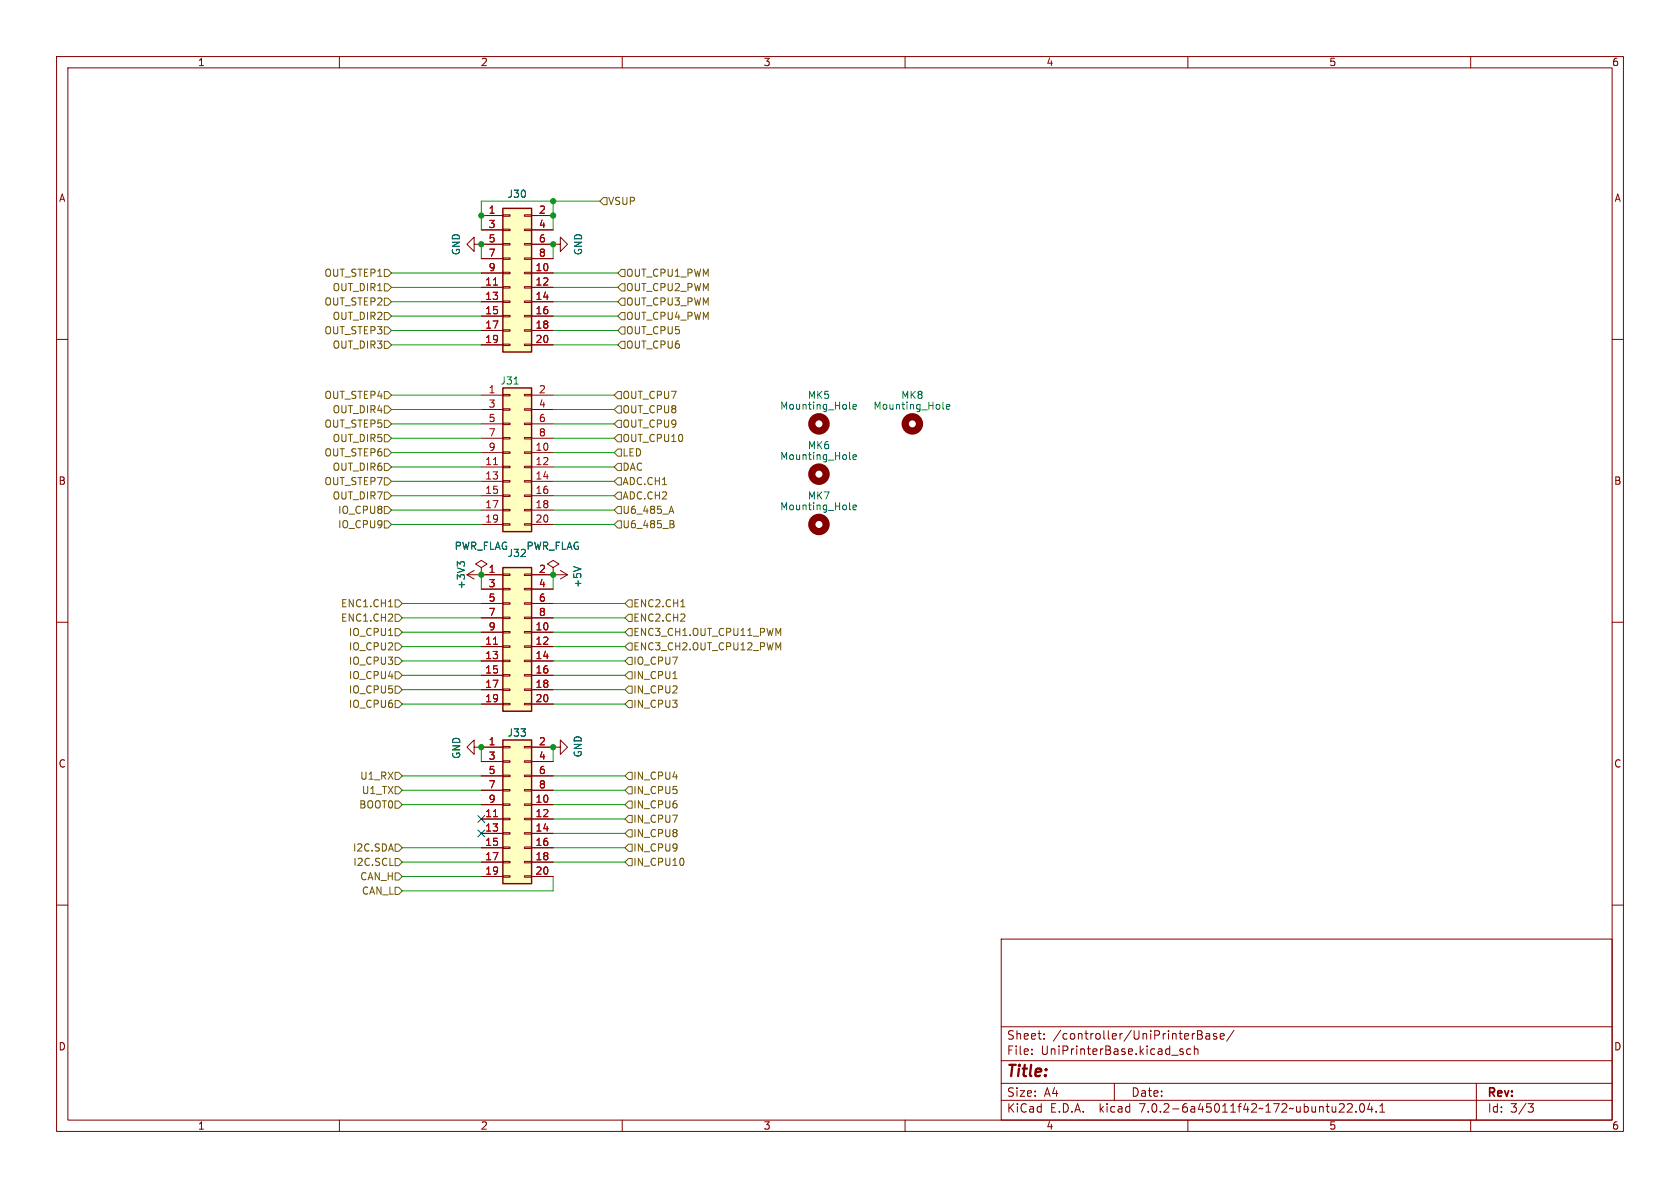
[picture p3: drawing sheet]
<svg xmlns="http://www.w3.org/2000/svg" width="297mm" height="210mm" viewBox="0 0 297 210" stroke-linecap="round" stroke-linejoin="round" font-family="sans-serif">
<g fill="none" stroke="#840000" stroke-width=".18">
<path d="M10 10h277v190h-277zM12 12h273v186h-273zM60 10v2M110 10v2M160 10v2M210 10v2M260 10v2M85.1 38.1h3.8M88.9 38h1.3v.2h-1.3zM92.7 38h1.3v.2h-1.3zM94 38.1h3.8M10 60h2"/>
<path d="M83.8 43.2v-1.3l-1.3 1.3 1.3 1.3v-1.3h5.1M85.1 48.3h3.8M85.1 50.8h3.8M85.1 53.3h3.8M85.1 55.9h3.8M85.1 58.4h3.8M85.1 40.6h3.8M85.1 45.7h3.8M88.9 58.3h1.3v.2h-1.3zM88.9 55.8h1.3v.2h-1.3zM88.9 53.2h1.3v.3h-1.3zM88.9 50.7h1.3v.2h-1.3z"/>
<path d="M88.9 48.1h1.3v.3h-1.3zM88.9 45.6h1.3v.2h-1.3zM88.9 43.1h1.3v.2h-1.3zM88.9 40.5h1.3v.3h-1.3zM92.7 58.3h1.3v.2h-1.3zM92.7 55.8h1.3v.2h-1.3zM92.7 53.2h1.3v.3h-1.3zM92.7 50.7h1.3v.2h-1.3zM92.7 48.1h1.3v.3h-1.3zM92.7 45.6h1.3v.2h-1.3zM92.7 43.1h1.3v.2h-1.3zM92.7 40.5h1.3v.3h-1.3z"/>
<path d="M94 43.2h5.1v-1.3l1.2 1.3-1.2 1.3v-1.3M94 48.3h3.8M94 50.8h3.8M94 53.3h3.8M94 55.9h3.8M94 58.4h3.8M94 40.6h3.8M94 45.7h3.8M285 60h2M85.1 69.9h3.8M85.1 72.4h3.8M85.1 74.9h3.8"/>
<path d="M85.1 77.5h3.8M85.1 61h3.8M88.9 79.9h1.3v.2h-1.3zM88.9 77.3h1.3v.3h-1.3zM88.9 74.8h1.3v.3h-1.3zM88.9 72.3h1.3v.2h-1.3zM88.9 69.7h1.3v.3h-1.3zM88.9 60.8h1.3v.3h-1.3zM92.7 79.9h1.3v.2h-1.3zM92.7 77.3h1.3v.3h-1.3zM92.7 74.8h1.3v.3h-1.3zM92.7 72.3h1.3v.2h-1.3z"/>
<path d="M92.7 69.7h1.3v.3h-1.3zM92.7 60.8h1.3v.3h-1.3zM94 69.9h3.8M94 72.4h3.8M94 74.9h3.8M94 77.5h3.8M94 61h3.8M85.1 80h3.8M85.1 82.6h3.8M85.1 85.1h3.8M85.1 87.6h3.8M85.1 90.2h3.8"/>
<path d="M85.1 92.7h3.8M88.9 92.6h1.3v.2h-1.3zM88.9 90h1.3v.3h-1.3zM88.9 87.5h1.3v.3h-1.3zM88.9 85h1.3v.2h-1.3zM88.9 82.4h1.3v.3h-1.3zM92.7 92.6h1.3v.2h-1.3zM92.7 90h1.3v.3h-1.3zM92.7 87.5h1.3v.3h-1.3zM92.7 85h1.3v.2h-1.3zM92.7 82.4h1.3v.3h-1.3zM94 80h3.8"/>
<path d="M94 82.6h3.8M94 85.1h3.8M94 87.6h3.8M94 90.2h3.8M94 92.7h3.8M10 110h2M82.5 101.6h6.4M82.5 101.6l1.3 .8M83.8 100.8l-1.3 .8M85.1 100.3l1-.6-1-.6-1 .6 1 .6v1.3M85.1 101.6h.1M85.1 111.8h3.8"/>
<path d="M85.1 114.3h3.8M85.1 116.8h3.8M85.1 119.4h3.8M85.1 104.1h3.8M85.1 106.7h3.8M85.1 109.2h3.8M88.9 119.3h1.3v.2h-1.3zM88.9 116.7h1.3v.3h-1.3zM88.9 114.2h1.3v.2h-1.3zM88.9 111.6h1.3v.3h-1.3zM88.9 109.1h1.3v.2h-1.3zM88.9 106.6h1.3v.2h-1.3z"/>
<path d="M88.9 104h1.3v.3h-1.3zM88.9 101.5h1.3v.2h-1.3zM92.7 119.3h1.3v.2h-1.3zM92.7 116.7h1.3v.3h-1.3zM92.7 114.2h1.3v.2h-1.3zM92.7 111.6h1.3v.3h-1.3zM92.7 109.1h1.3v.2h-1.3zM92.7 106.6h1.3v.2h-1.3zM92.7 104h1.3v.3h-1.3zM92.7 101.5h1.3v.2h-1.3zM94 101.6h6.3M94 111.8h3.8"/>
<path d="M94 114.3h3.8M94 116.8h3.8M94 119.4h3.8M94 104.1h3.8M94 106.7h3.8M94 109.2h3.8M97.8 100.3l1-.6-1-.6-1 .6 1 .6v1.3M97.8 101.6h.1M99.1 100.8l1.2 .8M100.3 101.6l-1.2 .8M285 110h2M83.8 132.1v-1.3l-1.3 1.3 1.3 1.3v-1.3h5.1"/>
<path d="M85.1 121.9h3.8M85.1 124.5h3.8M85.1 134.6h3.8M85.1 137.2h3.8M85.1 139.7h3.8M88.9 124.3h1.3v.3h-1.3zM88.9 121.8h1.3v.2h-1.3zM88.9 139.6h1.3v.2h-1.3zM88.9 137h1.3v.3h-1.3zM88.9 134.5h1.3v.2h-1.3zM88.9 132h1.3v.2h-1.3zM92.7 124.3h1.3v.3h-1.3z"/>
<path d="M92.7 121.8h1.3v.2h-1.3zM92.7 139.6h1.3v.2h-1.3zM92.7 137h1.3v.3h-1.3zM92.7 134.5h1.3v.2h-1.3zM92.7 132h1.3v.2h-1.3zM94 132.1h5.1v-1.3l1.2 1.3-1.2 1.3v-1.3M94 121.9h3.8M94 124.5h3.8M94 134.6h3.8M94 137.2h3.8M94 139.7h3.8M10 160h2"/>
<path d="M85.1 142.2h3.8M85.1 144.8h3.8M85.1 147.3h3.8M85.1 149.9h3.8M85.1 152.4h3.8M85.1 154.9h3.8M88.9 154.8h1.3v.3h-1.3zM88.9 152.3h1.3v.2h-1.3zM88.9 149.7h1.3v.3h-1.3zM88.9 147.2h1.3v.2h-1.3zM88.9 144.7h1.3v.2h-1.3zM88.9 142.1h1.3v.3h-1.3z"/>
<path d="M92.7 154.8h1.3v.3h-1.3zM92.7 152.3h1.3v.2h-1.3zM92.7 149.7h1.3v.3h-1.3zM92.7 147.2h1.3v.2h-1.3zM92.7 144.7h1.3v.2h-1.3zM92.7 142.1h1.3v.3h-1.3zM94 142.2h3.8M94 144.8h3.8M94 147.3h3.8M94 149.9h3.8M94 152.4h3.8M94 154.9h3.8"/>
<path d="M285 160h2M177 166h108v32h-108zM60 198v2M110 198v2M160 198v2M177 194.5h108M177 191.5h108M177 187.5h108M177 181.5h108M182.4 186.3v.1M182.4 185.5v.1M184.6 183.6v.1"/>
<path d="M184.6 182.8v.1M197 191.5v3M209.1 185.5l-.3-.1-.2 .2v.2l.5 .2v.3h-.5M210 198v2M210.5 185.5l-.4-.1-.3 .3v.4l.1 .2h.6M211.1 185.5l.3-.1 .3 .1 .1 .9M211.1 184.9v1.5M211.7 182.2h.5l.2 .1 .1 .3-.3 .3a.4 .4 0 0 1 .4 .4 .4 .4 0 0 1-.3 .4h-.6zM211.7 182.9h.5M213.2 182.8h.6l.1 .9M213.9 183.1h-.5a.29 .29 0 0 0-.3 .3 .29 .29 0 0 0 .3 .3l.5-.1M215.1 182.8l-.4-.1-.2 .2 .1 .2 .5 .2v.3h-.6"/>
<path d="M215.7 183.2l.7-.1v-.3l-.5-.1-.2 .2 .1 .7h.6M218.1 182.1l-1.2 2M237.5 195.2l.1 .2v.3l-.9 .9h.9M238.2 195.2l.6-.1 .2 .1 .1 .3-1 1.1h1M239.7 196.5v.1M240.5 195.2l.2-.1a.81 .81 0 0 1 .6 .6 .81 .81 0 0 1-.3 .8l-.1 .1a.81 .81 0 0 1-.4-1.4zM242.1 195l-.3 1.1h.9M242.5 195.6v1M243.3 196.5v.1M243.9 196.6h.9M243.9 195.5l.5-.4v1.5M260 198v2"/>
<path d="M261 191.5v6.5M270.1 195.1h1l-.5 .6 .4 .1 .1 .5-.3 .3h-.4"/>
</g>
<g fill="none" stroke="#840000" stroke-width="1.3">
<circle cx="144.8" cy="74.9" r="1.27"/>
<circle cx="161.3" cy="74.9" r="1.27"/>
<circle cx="144.8" cy="92.7" r="1.27"/>
<circle cx="144.8" cy="83.8" r="1.27"/>
</g>
<path d="M90.9 67.9h.7M150.3 72.3h.1M150.8 71.9l.6-.1-.1-.2-.3-.1-.2 .2 .1 .6h.4M166.8 72.3h.1M167.3 71.9l.6-.1v-.2l-.4-.1-.2 .2 .1 .6h.5M81.3 99.7l-.4-.4v.8M81.3 99.5l.3-.2h.3l.2 .2M150.3 81.2h.1M150.3 90.1h.1M150.8 80.8l.6-.1-.1-.3h-.3l-.2 .2 .1 .6h.4M150.8 89.7l.6-.1-.1-.3h-.3l-.2 .2 .1 .6h.4M101.4 100.2l1.3 .4" fill="none" stroke="#006464" stroke-width=".18"/>
<g fill="#ffffc2" stroke="#ffffc2" stroke-width=".18">
<path d="M88.9 100.3h5.1v25.4h-5.1z"/>
<path d="M88.9 68.6h5.1v25.4h-5.1z"/>
<path d="M88.9 36.8h5.1v25.4h-5.1z"/>
<path d="M88.9 130.8h5.1v25.4h-5.1z"/>
</g>
<path d="M88.9 36.8h5.1v25.4h-5.1zM88.9 68.6h5.1v25.4h-5.1zM88.9 100.3h5.1v25.4h-5.1zM88.9 130.8h5.1v25.4h-5.1z" fill="none" stroke="#840000" stroke-width=".25"/>
<path d="M87.2 50.4h.8M87.2 82.1h.8M87.2 113.9h.8M87.2 144.4h.8" fill="none" stroke="#a90000" stroke-width=".18"/>
<g fill="none" stroke="#725600" stroke-width=".18">
<path d="M106 35.6l.7-.7h.6v1.3h-.6zM67.9 47.6h.7l.6 .7-.6 .6h-.7zM67.9 55.2h.7l.6 .7-.6 .6h-.7zM67.9 52.7h.7l.6 .6-.6 .7h-.7zM67.9 50.2h.7l.6 .6-.6 .6h-.7zM67.9 57.8h.7l.6 .6-.6 .7h-.7zM109.2 50.8l.7-.6h.6v1.2h-.6zM109.2 55.9l.7-.7h.6v1.3h-.6zM109.9 57.8h.6v1.3h-.6l-.7-.7zM109.9 47.6h.6v1.3h-.6l-.7-.6zM109.9 52.7h.6v1.3h-.6l-.7-.7zM67.9 71.8h.7l.6 .6-.6 .6h-.7z"/>
<path d="M67.9 69.2h.7l.6 .7-.6 .6h-.7zM67.9 76.8h.7l.6 .7-.6 .6h-.7zM67.9 79.4h.7l.6 .6-.6 .6h-.7zM67.9 60.3h.7l.6 .7-.6 .6h-.7zM67.9 74.3h.7l.6 .6-.6 .7h-.7zM109.2 69.2h.7v1.3h-.7l-.6-.6zM109.2 71.8h.7v1.2h-.7l-.6-.6zM109.2 74.3h.7v1.3h-.7l-.6-.7zM109.2 61l.7-.7h.6v1.3h-.6zM109.2 79.4h.7v1.2h-.7l-.6-.6zM109.2 76.8h.7v1.3h-.7l-.6-.6zM67.9 89.5h.7l.6 .7-.6 .6h-.7z"/>
<path d="M67.9 81.9h.7l.6 .7-.6 .6h-.7zM67.9 84.5h.7l.6 .6-.6 .6h-.7zM67.9 87h.7l.6 .6-.6 .7h-.7zM67.9 92.1h.7l.6 .6-.6 .6h-.7zM109.2 81.9h.7v1.3h-.7l-.6-.6zM109.2 84.5h.7v1.2h-.7l-.6-.6zM109.2 87h.7v1.3h-.7l-.6-.7zM109.2 92.1h.7v1.2h-.7l-.6-.6zM109.2 89.5h.7v1.3h-.7l-.6-.6zM118.7 89.5l.4 1.3M118.9 92l.2 .3-.2 .3 .3 .3-.1 .3-.2 .1M68.7 107.3h.7"/>
<path d="M68.7 112.3h.7M69.8 113.7h.7l.6 .6-.6 .6h-.7zM69.8 106h.7l.6 .7-.6 .6h-.7zM69.8 108.6h.7l.6 .6-.6 .7h-.7zM69.8 116.2h.7l.6 .6-.6 .7h-.7zM69.8 118.7h.7l.6 .7-.6 .6h-.7zM69.8 111.1h.7l.6 .7-.6 .6h-.7zM110.5 114.3l.6-.6h.7v1.2h-.7zM110.5 106.7l.6-.7h.7v1.3h-.7zM111.1 118.7h.7v1.3h-.7l-.6-.6zM111.1 111.1h.7v1.3h-.7l-.6-.6zM111.1 116.2h.7v1.3h-.7l-.6-.7z"/>
<path d="M111.1 108.6h.7v1.3h-.7l-.6-.7zM119 120h.7M120.4 107.3h.7M137.6 114.5l.4-.9v1.3M137.6 112l.4-.9v1.2M69.8 136.5h.7l.6 .7-.6 .6h-.7zM69.8 139.1h.7l.6 .6-.6 .6h-.7zM69.8 121.3h.7l.6 .6-.6 .7h-.7zM69.8 123.8h.7l.6 .7-.6 .6h-.7zM110.5 124.5l.6-.7h.7v1.3h-.7zM110.5 137.2l.6-.7h.7v1.3h-.7zM111.1 121.3h.7v1.3h-.7l-.6-.7z"/>
<path d="M111.1 139.1h.7v1.2h-.7l-.6-.6zM69.8 141.6h.7l.6 .6-.6 .7h-.7zM69.8 154.3h.7l.6 .6-.6 .7h-.7zM69.8 156.8h.7l.6 .7-.6 .6h-.7zM69.8 149.2h.7l.6 .7-.6 .6h-.7zM69.8 151.8h.7l.6 .6-.6 .6h-.7zM111.1 141.6h.7v1.3h-.7l-.6-.7zM111.1 151.8h.7v1.2h-.7l-.6-.6zM111.1 144.1h.7v1.3h-.7l-.6-.6zM111.1 146.7h.7v1.3h-.7l-.6-.7zM111.1 149.2h.7v1.3h-.7l-.6-.6z"/>
</g>
<g fill="none" stroke="#009600" stroke-width=".18">
<path d="M97.8 35.6v5M106 35.6h-20.9v5M69.2 50.8h15.9M69.2 48.3h15.9M69.2 58.4h15.9M69.2 55.9h15.9M69.2 53.3h15.9M85.1 43.2v2.5M97.8 50.8h11.4M97.8 48.3h11.4M97.8 58.4h11.4M97.8 55.9h11.4"/>
<path d="M97.8 53.3h11.4M97.8 43.2v2.5M69.2 61h15.9M69.2 69.9h15.9M69.2 72.4h15.9M69.2 74.9h15.9M69.2 77.5h15.9M97.8 61h11.4M97.8 69.9h10.8M97.8 72.4h10.8M97.8 74.9h10.8M97.8 77.5h10.8"/>
<path d="M69.2 87.6h15.9M69.2 85.1h15.9M69.2 92.7h15.9M69.2 80h15.9M69.2 82.6h15.9M69.2 90.2h15.9M97.8 87.6h10.8M97.8 85.1h10.8M97.8 92.7h10.8M97.8 80h10.8M97.8 82.6h10.8M97.8 90.2h10.8"/>
<path d="M71.1 114.3h14M71.1 109.2h14M71.1 111.8h14M71.1 106.7h14M71.1 116.8h14M71.1 119.4h14M85.1 101.6v2.5M97.8 114.3h12.7M97.8 109.2h12.7M97.8 111.8h12.7M97.8 101.6v2.5M97.8 106.7h12.7"/>
<path d="M97.8 116.8h12.7M97.8 119.4h12.7M71.1 137.2h14M71.1 139.7h14M71.1 124.5h14M71.1 121.9h14M85.1 132.1v2.5M97.8 132.1v2.5M97.8 137.2h12.7M97.8 139.7h12.7M97.8 124.5h12.7M97.8 121.9h12.7"/>
<path d="M71.1 149.9h14M71.1 154.9h14M71.1 152.4h14M71.1 142.2h14M97.8 149.9h12.7M97.8 154.9v2.6h-26.7M97.8 152.4h12.7M97.8 147.3h12.7M97.8 142.2h12.7M97.8 144.8h12.7"/>
</g>
<path d="M84.5 146.7l1.2 1.2M84.5 144.2l1.2 1.2M85.7 146.7l-1.2 1.2M85.7 144.2l-1.2 1.2" fill="none" stroke="#000084" stroke-width=".18"/>
<g fill="#009600" stroke="#009600" stroke-width=".18">
<circle cx="97.8" cy="132.1" r=".46"/>
<circle cx="97.8" cy="35.6" r=".46"/>
<circle cx="97.8" cy="38.1" r=".46"/>
<circle cx="97.8" cy="43.2" r=".46"/>
<circle cx="85.1" cy="101.6" r=".46"/>
<circle cx="97.8" cy="101.6" r=".46"/>
<circle cx="85.1" cy="132.1" r=".46"/>
<circle cx="85.1" cy="38.1" r=".46"/>
<circle cx="85.1" cy="43.2" r=".46"/>
</g>
<text font-size="2.8" fill="#840000" x="178" y="190.8">Title:</text>
<g font-size="2.1" fill="#840000">
<text x="178" y="183.9">Sheet:</text>
<text x="186.2" y="183.9">/controller/UniPrinterBase/</text>
<text x="178" y="186.6">File:</text>
<text x="184" y="186.6">UniPrinterBase.kicad_sch</text>
<text x="178" y="196.8">KiCad</text>
<text x="178" y="194">Size:</text>
<text x="184.6" y="194">A4</text>
<text x="185.7" y="196.8">E.D.A.</text>
<text x="194.4" y="196.8">kicad</text>
<text x="200" y="194">Date:</text>
<text x="201.5" y="196.8">7.0.2-6a45011f42~172~ubuntu22.04.1</text>
<text x="263" y="194.2">Rev:</text>
<text x="263" y="196.8">Id:</text>
<text x="267" y="196.8">3/3</text>
</g>
<g font-size="1.8" fill="#840000">
<text x="35" y="11.8">1</text>
<text x="85" y="11.8">2</text>
<text x="135" y="11.8">3</text>
<text x="185" y="11.8">4</text>
<text x="235" y="11.8">5</text>
<text x="285" y="11.8">6</text>
<text x="10.4" y="35.8">A</text>
<text x="285.4" y="35.8">A</text>
<text x="10.3" y="85.8">B</text>
<text x="285.3" y="85.8">B</text>
<text x="10.3" y="135.8">C</text>
<text x="285.3" y="135.8">C</text>
<text x="10.3" y="185.8">D</text>
<text x="285.3" y="185.8">D</text>
<text x="35" y="199.8">1</text>
<text x="85" y="199.8">2</text>
<text x="135" y="199.8">3</text>
<text x="185" y="199.8">4</text>
<text x="235" y="199.8">5</text>
<text x="285" y="199.8">6</text>
</g>
<g font-size="1.8" fill="#006464">
<text x="89.7" y="35.1">J30</text>
<text x="81.5" y="45.2" transform="rotate(-90 81.5 45.2)">GND</text>
<text x="103.1" y="45.2" transform="rotate(-90 103.1 45.2)">GND</text>
<text x="88.4" y="68.1">J31</text>
<text x="142.8" y="70.7">MK5</text>
<text x="159.3" y="70.7">MK8</text>
<text x="137.9" y="72.6">Mounting_Hole</text>
<text x="154.4" y="72.6">Mounting_Hole</text>
<text x="137.9" y="81.5">Mounting_Hole</text>
<text x="142.8" y="79.6">MK6</text>
<text x="142.8" y="88.5">MK7</text>
<text x="137.9" y="90.4">Mounting_Hole</text>
<text x="80.3" y="97.3">PWR_FLAG</text>
<text x="89.7" y="98.6">J32</text>
<text x="93" y="97.3">PWR_FLAG</text>
<text x="82.4" y="104.2" transform="rotate(-90 82.4 104.2)">+3V3</text>
<text x="102.9" y="104" transform="rotate(-90 102.9 104)">+5V</text>
<text x="89.7" y="130.4">J33</text>
<text x="81.5" y="134.2" transform="rotate(-90 81.5 134.2)">GND</text>
<text x="103" y="134" transform="rotate(-90 103 134)">GND</text>
</g>
<g font-size="1.8" fill="#a90000">
<text x="86.3" y="37.8">1</text>
<text x="86.3" y="40.4">3</text>
<text x="95.2" y="37.8">2</text>
<text x="95.2" y="40.4">4</text>
<text x="86.3" y="42.9">5</text>
<text x="86.3" y="45.5">7</text>
<text x="95.2" y="42.9">6</text>
<text x="95.2" y="45.5">8</text>
<text x="85.7" y="50.5">11</text>
<text x="85.7" y="53.1">13</text>
<text x="86.3" y="48">9</text>
<text x="94.6" y="48">10</text>
<text x="94.6" y="50.5">12</text>
<text x="94.6" y="53.1">14</text>
<text x="85.7" y="55.6">15</text>
<text x="85.7" y="58.2">17</text>
<text x="94.6" y="55.6">16</text>
<text x="94.6" y="58.2">18</text>
<text x="85.7" y="60.7">19</text>
<text x="94.6" y="60.7">20</text>
<text x="86.3" y="69.6">1</text>
<text x="95.2" y="69.6">2</text>
<text x="86.3" y="72.1">3</text>
<text x="86.3" y="74.7">5</text>
<text x="86.3" y="77.2">7</text>
<text x="95.2" y="72.1">4</text>
<text x="95.2" y="74.7">6</text>
<text x="95.2" y="77.2">8</text>
<text x="85.7" y="82.3">11</text>
<text x="86.3" y="79.8">9</text>
<text x="94.6" y="79.8">10</text>
<text x="94.6" y="82.3">12</text>
<text x="85.7" y="84.8">13</text>
<text x="85.7" y="87.4">15</text>
<text x="85.7" y="89.9">17</text>
<text x="94.6" y="84.8">14</text>
<text x="94.6" y="87.4">16</text>
<text x="94.6" y="89.9">18</text>
<text x="85.7" y="92.5">19</text>
<text x="94.6" y="92.5">20</text>
<text x="86.3" y="101.3">1</text>
<text x="95.2" y="101.3">2</text>
<text x="86.3" y="103.9">3</text>
<text x="86.3" y="106.4">5</text>
<text x="95.2" y="103.9">4</text>
<text x="95.2" y="106.4">6</text>
<text x="86.3" y="109">7</text>
<text x="86.3" y="111.5">9</text>
<text x="94.6" y="111.5">10</text>
<text x="95.2" y="109">8</text>
<text x="85.7" y="114">11</text>
<text x="85.7" y="116.6">13</text>
<text x="85.7" y="119.1">15</text>
<text x="94.6" y="114">12</text>
<text x="94.6" y="116.6">14</text>
<text x="94.6" y="119.1">16</text>
<text x="85.7" y="121.7">17</text>
<text x="85.7" y="124.2">19</text>
<text x="94.6" y="121.7">18</text>
<text x="94.6" y="124.2">20</text>
<text x="86.3" y="131.8">1</text>
<text x="95.2" y="131.8">2</text>
<text x="86.3" y="134.4">3</text>
<text x="86.3" y="136.9">5</text>
<text x="95.2" y="134.4">4</text>
<text x="95.2" y="136.9">6</text>
<text x="86.3" y="139.4">7</text>
<text x="86.3" y="142">9</text>
<text x="94.6" y="142">10</text>
<text x="95.2" y="139.4">8</text>
<text x="85.7" y="144.5">11</text>
<text x="85.7" y="147.1">13</text>
<text x="85.7" y="149.6">15</text>
<text x="94.6" y="144.5">12</text>
<text x="94.6" y="147.1">14</text>
<text x="94.6" y="149.6">16</text>
<text x="85.7" y="152.1">17</text>
<text x="85.7" y="154.7">19</text>
<text x="94.6" y="152.1">18</text>
<text x="94.6" y="154.7">20</text>
</g>
<g font-size="1.8" fill="#725600">
<text x="107.5" y="36.4">VSUP</text>
<text x="57.2" y="49.1">OUT_STEP1</text>
<text x="58.7" y="51.6">OUT_DIR1</text>
<text x="110.7" y="51.6">OUT_CPU2_PWM</text>
<text x="110.7" y="49.1">OUT_CPU1_PWM</text>
<text x="57.2" y="54.2">OUT_STEP2</text>
<text x="57.2" y="59.2">OUT_STEP3</text>
<text x="58.7" y="56.7">OUT_DIR2</text>
<text x="110.7" y="59.2">OUT_CPU5</text>
<text x="110.7" y="56.7">OUT_CPU4_PWM</text>
<text x="110.7" y="54.2">OUT_CPU3_PWM</text>
<text x="58.7" y="61.8">OUT_DIR3</text>
<text x="110.7" y="61.8">OUT_CPU6</text>
<text x="57.2" y="70.7">OUT_STEP4</text>
<text x="110" y="70.7">OUT_CPU7</text>
<text x="57.2" y="75.8">OUT_STEP5</text>
<text x="58.7" y="73.2">OUT_DIR4</text>
<text x="110" y="73.2">OUT_CPU8</text>
<text x="110" y="75.8">OUT_CPU9</text>
<text x="57.2" y="80.8">OUT_STEP6</text>
<text x="58.7" y="83.4">OUT_DIR6</text>
<text x="58.7" y="78.3">OUT_DIR5</text>
<text x="110" y="80.8">LED</text>
<text x="110" y="78.3">OUT_CPU10</text>
<text x="110" y="83.4">DAC</text>
<text x="57.2" y="85.9">OUT_STEP7</text>
<text x="58.7" y="88.5">OUT_DIR7</text>
<text x="110" y="85.9">ADC.CH1</text>
<text x="110" y="88.5">ADC.CH2</text>
<text x="59.6" y="91">IO_CPU8</text>
<text x="59.6" y="93.5">IO_CPU9</text>
<text x="110" y="93.5">U6_485_B</text>
<text x="110" y="91">U6_485_A</text>
<text x="60.2" y="107.5">ENC1.CH1</text>
<text x="112" y="107.5">ENC2.CH1</text>
<text x="60.2" y="110">ENC1.CH2</text>
<text x="61.5" y="112.6">IO_CPU1</text>
<text x="112" y="112.6">ENC3_CH1.OUT_CPU11_PWM</text>
<text x="112" y="110">ENC2.CH2</text>
<text x="61.5" y="115.1">IO_CPU2</text>
<text x="61.5" y="117.7">IO_CPU3</text>
<text x="112" y="115.1">ENC3_CH2.OUT_CPU12_PWM</text>
<text x="112" y="117.7">IO_CPU7</text>
<text x="61.5" y="122.7">IO_CPU5</text>
<text x="61.5" y="120.2">IO_CPU4</text>
<text x="61.5" y="125.3">IO_CPU6</text>
<text x="112" y="120.2">IN_CPU1</text>
<text x="112" y="122.7">IN_CPU2</text>
<text x="112" y="125.3">IN_CPU3</text>
<text x="63.5" y="138">U1_RX</text>
<text x="112" y="138">IN_CPU4</text>
<text x="63.4" y="143.1">BOOT0</text>
<text x="63.8" y="140.5">U1_TX</text>
<text x="112" y="143.1">IN_CPU6</text>
<text x="112" y="140.5">IN_CPU5</text>
<text x="112" y="145.6">IN_CPU7</text>
<text x="112" y="148.1">IN_CPU8</text>
<text x="62.3" y="150.7">I2C.SDA</text>
<text x="62.3" y="153.2">I2C.SCL</text>
<text x="63.5" y="155.8">CAN_H</text>
<text x="112" y="153.2">IN_CPU10</text>
<text x="112" y="150.7">IN_CPU9</text>
<text x="63.8" y="158.3">CAN_L</text>
</g>
</svg>
